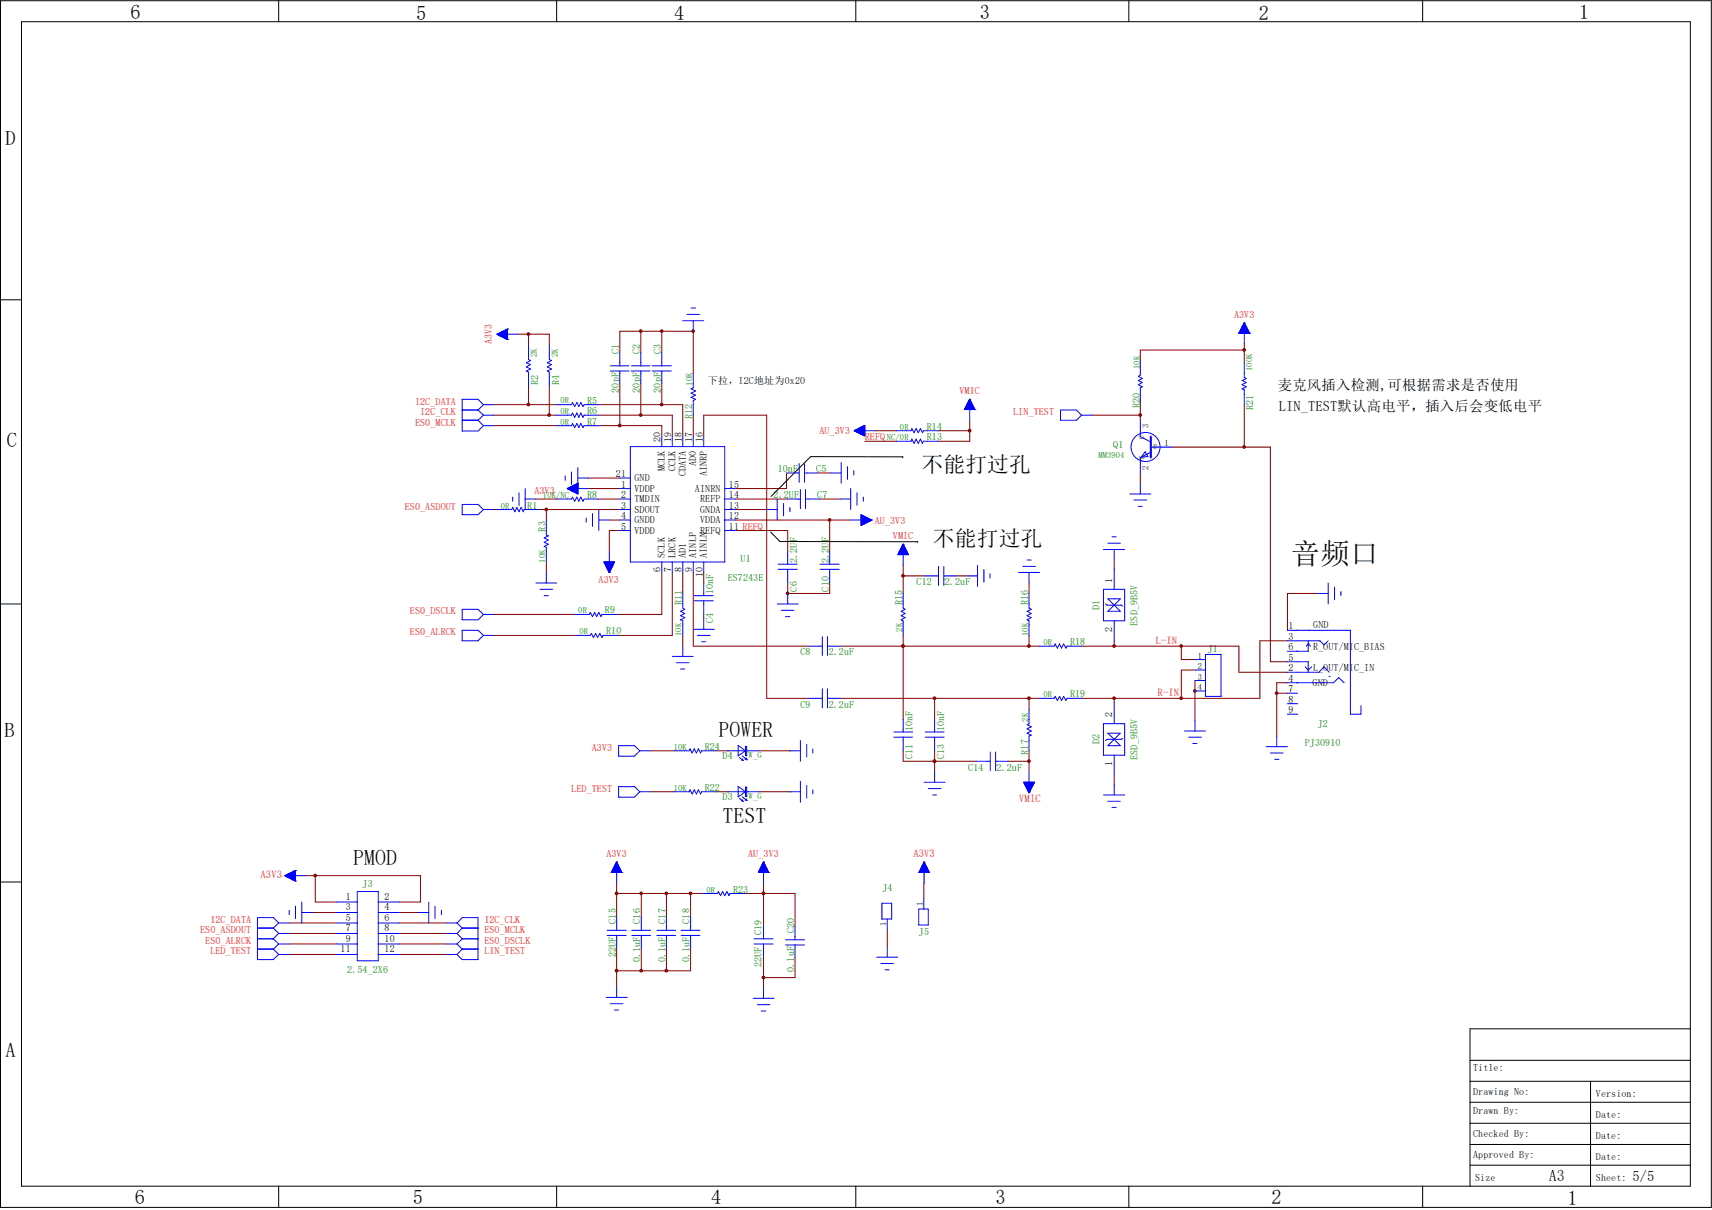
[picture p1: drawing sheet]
<svg xmlns="http://www.w3.org/2000/svg" width="297mm" height="210mm" viewBox="0 0 297 210" stroke-linecap="round" stroke-linejoin="round" font-family="sans-serif">
<g fill="none" stroke="#800000" stroke-width=".17">
<path d="M89.8 58h5.5v1.9M91.7 58v1.9M111.2 57.5v3.6M114.8 57.5v3.6M120.3 57.5h.1M120.3 57.5v7.3M120.3 57.5h-12.8v3.6M215.9 59.6v3.3M85.6 70.2h11M85.6 72.1h11M85.6 73.9h11M91.7 67.1v3.1"/>
<path d="M95.3 67.1v5M103.9 70.2h14.5v5.5M103.9 72.1h12.7v3.6M103.9 73.9h10.9v1.8M107.5 66.6v7.3M111.2 66.6v5.5M114.8 66.6v3.6M120.3 72.1v3.6M122.1 75.7v-3.6h10.9v49.1h7.3M150 76.6h5.5M151.8 74.8h3.7M162.7 74.8h5.5"/>
<path d="M168.2 72.9v3.7h-5.5M189.4 72.1h8.4M197.8 69.8v3.2M203.3 77.6h17.1v37.3h3M215.9 60.7h-18.1v1.9M215.9 70.2v7.4M85.6 88.4h.6M93 86.6h3.6M93.5 88.4h14M94.8 88.4v1.9M94.8 97.5v1.9M102.1 83h5.4"/>
<path d="M102.1 84.8h5.4M103.9 86.6h3.6M105.7 90.3h1.8M107.5 92.1h-1.8v3.6M114.8 99.4v7.2h-7.8M116.6 99.4v10.9h-9.5M118.4 99.4v3.6M120.3 99.4v12.7h20M122.1 99.4v1.8M127.6 88.4h5.4M127.6 86.6h9.1M127.6 90.3h20"/>
<path d="M127.6 92.1h9.1v3.6M136.4 82.1v2.7h-8.8M141.9 82.1h2.2M142.1 86.6h3.7M143.9 90.3v5.4M156.7 98.1v4.9M156.7 99.9h3.7M165.9 99.9h1.9M193.3 97.2v1.4M197.8 82.2v1.7M85.6 106.6h14.1M85.6 110.3h14.3"/>
<path d="M118.4 110.3v1.8M122.1 106.6v.8M136.7 103h.1M136.7 101.2v1.8M143.9 101.2v1.8h-7.2M145.8 112.1h34.5M156.7 112.1h.1M156.7 110.3v14.5M178.5 101.2v1.8M178.5 110.3v1.8M187.6 112.1h27.3v4.6h8.5M193.3 111.4v.7"/>
<path d="M204.9 112.1h.1M204.9 112.1v2.4h2.4M207.3 119.9h.1M207.3 116.3h-2.4v4.9M207.3 118.1v6.9M223.4 111.2h-4.8v10h-31M223.4 118.5h-1.9v9.3M228.6 103h-5.2v6.4M112.8 137.4h4.2M112.8 130.3h4.2M124.2 137.4h2M124.2 130.3h2"/>
<path d="M126.2 137.4h.1M126.2 130.3h.1M131.7 137.4h5.3M131.7 130.3h5.3M137 137.4h.1M137 130.3h.1M145.8 121.2h34.5M156.7 130.3v1.8h12.7M162.1 132.1h.1M162.1 121.2v3.6M162.1 130.3v3.7M174.9 132.1h3.6"/>
<path d="M178.5 121.2v1.9M178.5 130.3v3.7M193.3 121.2v.8M193.3 134.7v1.4M221.5 120.3h1.9M53 152h19.9v4.5h-3.6M54.1 158.4h4.2M54.7 152v4.5h3.6M69.3 158.4h3.3M107 155.1h14.9M107 153.3v5.8M111.3 155.1v4"/>
<path d="M115.6 155.1v4M119.8 155.1v4M129.2 155.1h8.7v5.6M132.5 155.1h.1M132.5 153.3v7.2M160.3 153.3v2.7M50.2 165.7h8.1M50.2 163.8h8.1M50.2 162h8.1M50.2 160.2h8.1M69.3 165.7h8.2M69.3 163.8h8.2"/>
<path d="M69.3 162h8.2M69.3 160.2h8.2M107 164.5v6.8M111.3 164.5v4M115.6 164.5v4M119.8 164.5v4h-12.8M132.5 166v5.4M137.9 166.2v3.5h-5.4M153.9 161.3v3"/>
</g>
<circle cx="91.7" cy="58" r=".23" fill="#800000"/>
<circle cx="91.7" cy="58" r=".23" fill="none" stroke="#800000" stroke-width=".17"/>
<circle cx="91.7" cy="70.2" r=".23" fill="#800000"/>
<circle cx="91.7" cy="70.2" r=".23" fill="none" stroke="#800000" stroke-width=".17"/>
<circle cx="95.3" cy="72" r=".23" fill="#800000"/>
<circle cx="95.3" cy="72" r=".23" fill="none" stroke="#800000" stroke-width=".17"/>
<circle cx="111.1" cy="72" r=".23" fill="#800000"/>
<circle cx="111.1" cy="72" r=".23" fill="none" stroke="#800000" stroke-width=".17"/>
<circle cx="114.8" cy="70.2" r=".23" fill="#800000"/>
<circle cx="114.8" cy="70.2" r=".23" fill="none" stroke="#800000" stroke-width=".17"/>
<circle cx="111.1" cy="57.5" r=".23" fill="#800000"/>
<circle cx="111.1" cy="57.5" r=".23" fill="none" stroke="#800000" stroke-width=".17"/>
<circle cx="114.8" cy="57.5" r=".23" fill="#800000"/>
<circle cx="114.8" cy="57.5" r=".23" fill="none" stroke="#800000" stroke-width=".17"/>
<circle cx="120.2" cy="57.5" r=".23" fill="#800000"/>
<circle cx="120.2" cy="57.5" r=".23" fill="none" stroke="#800000" stroke-width=".17"/>
<circle cx="136.6" cy="103" r=".23" fill="#800000"/>
<circle cx="136.6" cy="103" r=".23" fill="none" stroke="#800000" stroke-width=".17"/>
<circle cx="143.9" cy="90.2" r=".23" fill="#800000"/>
<circle cx="143.9" cy="90.2" r=".23" fill="none" stroke="#800000" stroke-width=".17"/>
<circle cx="156.7" cy="112.1" r=".23" fill="#800000"/>
<circle cx="156.7" cy="112.1" r=".23" fill="none" stroke="#800000" stroke-width=".17"/>
<circle cx="162.1" cy="121.2" r=".23" fill="#800000"/>
<circle cx="162.1" cy="121.2" r=".23" fill="none" stroke="#800000" stroke-width=".17"/>
<circle cx="162.1" cy="132.1" r=".23" fill="#800000"/>
<circle cx="162.1" cy="132.1" r=".23" fill="none" stroke="#800000" stroke-width=".17"/>
<circle cx="132.4" cy="169.7" r=".23" fill="#800000"/>
<circle cx="132.4" cy="169.7" r=".23" fill="none" stroke="#800000" stroke-width=".17"/>
<circle cx="132.4" cy="155" r=".23" fill="#800000"/>
<circle cx="132.4" cy="155" r=".23" fill="none" stroke="#800000" stroke-width=".17"/>
<circle cx="132.4" cy="155" r=".23" fill="#800000"/>
<circle cx="132.4" cy="155" r=".23" fill="none" stroke="#800000" stroke-width=".17"/>
<circle cx="107" cy="155" r=".23" fill="#800000"/>
<circle cx="107" cy="155" r=".23" fill="none" stroke="#800000" stroke-width=".17"/>
<circle cx="197.8" cy="72" r=".23" fill="#800000"/>
<circle cx="197.8" cy="72" r=".23" fill="none" stroke="#800000" stroke-width=".17"/>
<circle cx="215.8" cy="60.7" r=".23" fill="#800000"/>
<circle cx="215.8" cy="60.7" r=".23" fill="none" stroke="#800000" stroke-width=".17"/>
<circle cx="221.5" cy="120.3" r=".23" fill="#800000"/>
<circle cx="221.5" cy="120.3" r=".23" fill="none" stroke="#800000" stroke-width=".17"/>
<circle cx="215.8" cy="77.6" r=".23" fill="#800000"/>
<circle cx="215.8" cy="77.6" r=".23" fill="none" stroke="#800000" stroke-width=".17"/>
<circle cx="107" cy="168.5" r=".23" fill="#800000"/>
<circle cx="107" cy="168.5" r=".23" fill="none" stroke="#800000" stroke-width=".17"/>
<circle cx="111.2" cy="155" r=".23" fill="#800000"/>
<circle cx="111.2" cy="155" r=".23" fill="none" stroke="#800000" stroke-width=".17"/>
<circle cx="193.3" cy="121.2" r=".23" fill="#800000"/>
<circle cx="193.3" cy="121.2" r=".23" fill="none" stroke="#800000" stroke-width=".17"/>
<circle cx="193.3" cy="112.1" r=".23" fill="#800000"/>
<circle cx="193.3" cy="112.1" r=".23" fill="none" stroke="#800000" stroke-width=".17"/>
<circle cx="178.5" cy="121.2" r=".23" fill="#800000"/>
<circle cx="178.5" cy="121.2" r=".23" fill="none" stroke="#800000" stroke-width=".17"/>
<circle cx="178.5" cy="112.1" r=".23" fill="#800000"/>
<circle cx="178.5" cy="112.1" r=".23" fill="none" stroke="#800000" stroke-width=".17"/>
<circle cx="168.2" cy="74.7" r=".23" fill="#800000"/>
<circle cx="168.2" cy="74.7" r=".23" fill="none" stroke="#800000" stroke-width=".17"/>
<circle cx="156.7" cy="99.9" r=".23" fill="#800000"/>
<circle cx="156.7" cy="99.9" r=".23" fill="none" stroke="#800000" stroke-width=".17"/>
<circle cx="156.7" cy="112.1" r=".23" fill="#800000"/>
<circle cx="156.7" cy="112.1" r=".23" fill="none" stroke="#800000" stroke-width=".17"/>
<circle cx="107.5" cy="73.9" r=".23" fill="#800000"/>
<circle cx="107.5" cy="73.9" r=".23" fill="none" stroke="#800000" stroke-width=".17"/>
<circle cx="94.8" cy="88.4" r=".23" fill="#800000"/>
<circle cx="94.8" cy="88.4" r=".23" fill="none" stroke="#800000" stroke-width=".17"/>
<circle cx="178.5" cy="132.1" r=".23" fill="#800000"/>
<circle cx="178.5" cy="132.1" r=".23" fill="none" stroke="#800000" stroke-width=".17"/>
<circle cx="162.1" cy="132.1" r=".23" fill="#800000"/>
<circle cx="162.1" cy="132.1" r=".23" fill="none" stroke="#800000" stroke-width=".17"/>
<circle cx="119.8" cy="155" r=".23" fill="#800000"/>
<circle cx="119.8" cy="155" r=".23" fill="none" stroke="#800000" stroke-width=".17"/>
<circle cx="115.6" cy="155" r=".23" fill="#800000"/>
<circle cx="115.6" cy="155" r=".23" fill="none" stroke="#800000" stroke-width=".17"/>
<circle cx="111.2" cy="168.5" r=".23" fill="#800000"/>
<circle cx="111.2" cy="168.5" r=".23" fill="none" stroke="#800000" stroke-width=".17"/>
<circle cx="115.6" cy="168.5" r=".23" fill="#800000"/>
<circle cx="115.6" cy="168.5" r=".23" fill="none" stroke="#800000" stroke-width=".17"/>
<circle cx="54.7" cy="152" r=".23" fill="#800000"/>
<circle cx="54.7" cy="152" r=".23" fill="none" stroke="#800000" stroke-width=".17"/>
<circle cx="204.9" cy="112.1" r=".23" fill="#800000"/>
<circle cx="204.9" cy="112.1" r=".23" fill="none" stroke="#800000" stroke-width=".17"/>
<circle cx="204.9" cy="121.2" r=".23" fill="#800000"/>
<circle cx="204.9" cy="121.2" r=".23" fill="none" stroke="#800000" stroke-width=".17"/>
<circle cx="207.3" cy="119.9" r=".23" fill="#800000"/>
<circle cx="207.3" cy="119.9" r=".23" fill="none" stroke="#800000" stroke-width=".17"/>
<g fill="none" stroke="#00f" stroke-width=".17">
<path d="M86.2 58h3.6M86.2 58l1.9 .9M86.2 58v.1M86.3 58.1h1.8M86.3 58v.1M86.5 57.9v.3M86.6 58.2h1.5M86.6 57.8v.5M86.7 58.3h1.4M86.7 57.7v.6M86.9 58.3h1.2M86.9 57.7v.7"/>
<path d="M87 57.6v.9M87.2 58.5h.9M87.2 57.5v1M87.2 57.5v1.1M87.3 58.6h.8M87.3 57.5h.8M87.3 57.4v1.2M87.4 57.4v1.2M87.5 58.6h.6M87.5 57.4h.6M87.5 57.4v1.3M87.5 57.3v1.4"/>
<path d="M87.6 58.7h.5M87.6 57.3h.5M87.6 57.3v1.5M87.7 57.2v1.6M87.8 58.8h.3M87.8 57.2h.3M87.8 57.2v1.6M87.9 58.8h.2M87.9 57.2h.2M87.9 57.2v1.7M88 57.1v1.8M88.1 58.9h.1"/>
<path d="M88.1 57.1h.1M88.1 57.1l-1.9 .9M88.1 57.1v1.8M88.1 57.6h-1.1v.8h1.1M88.1 57.9h-1.7v.2h1.7M88.1 57.8h-1.6v.4M88.1 57.7h-1.4v.6M88.1 57.7h-1.3v.6M88.1 57.6h-1v.9M91.7 59.9v2.5l.3 .2-.7 .3 .7 .4-.7 .4 .7 .4-.7 .3 .4 .2v2.5M95.3 59.9v2.5l.4 .2-.7 .3 .7 .4-.7 .4 .7 .4-.7 .3 .3 .2v2.5M118.4 55.7h3.7"/>
<path d="M119.2 54.6h2.1M119.9 53.5h.7M120.3 55.7v1.8M214.9 57.8h.1M214.9 57.8h1.9M215 57.7h1.7M215 57.7h1.7v.1M215 57.7v.1M215.1 57.6h1.6M215.1 57.6h1.5v.2M215.2 57.4h1.3v.4M215.2 57.3h1.3"/>
<path d="M215.2 57.4v.4M215.2 57.8v-.6h1.3v.6M215.3 57.2h1.2M215.3 57.1h1.1v.7M215.3 57.1v.7M215.3 57.1h1.1M215.4 57h.9v.8M215.4 56.9v.9M215.4 56.9h.9M215.4 56.8h.9v1M215.4 56.7v1.1M215.5 56.7h.7"/>
<path d="M215.5 56.7h.7v1.1M215.5 56.6v1.2M215.6 56.6h.6M215.6 56.6h.5v1.2M215.6 56.5v1.3M215.6 56.5h.5M215.7 56.4h.3v1.4M215.8 56.2h.1v1.6M215.8 56.1l.1 1.7M215.8 56v1.8M215.9 56h.1M215.9 56v3.6"/>
<path d="M215.9 56l-1 1.8M215.9 56l.9 1.8M215.9 56.2h-.1v1.6M216 56.3h-.3v1.5M216.6 57.5h-1.5v.3M216.8 57.8h.1M80.2 72.9h2.7M80.2 71.2h2.7M82.9 72.9l1 1M82.9 71.2l1 .9M83.9 70.2h1.7M83.9 72.1h1.7"/>
<path d="M83.9 73.9h1.7M83.9 70.2l-1-.9h-2.7v5.5h2.7l1-.9M83.9 72.1l-1 .8M83.9 70.2l-1 1M96.6 70.2h2.5l.2-.4 .4 .8 .4-.8 .3 .8 .4-.8 .3 .8 .2-.4h2.6M96.6 72.1h2.5l.2-.4 .4 .7 .4-.7 .3 .7 .4-.7 .3 .7 .2-.3h2.6M96.6 73.9h2.5l.2-.4 .4 .7 .4-.7 .3 .7 .4-.7 .3 .7 .2-.3h2.6M105.9 63.5h3.2M105.9 64.4h3.2M107.5 61.1v2.4M107.5 64.4v2.2M109.3 77.5h16.4v20h-16.4z"/>
<path d="M109.5 63.5h3.3M109.5 64.4h3.3M111.2 61.1v2.4M111.2 64.4v2.2M113.2 63.5h3.3M113.2 64.4h3.3M114.8 61.1v2.4M114.8 64.4v2.2M114.8 75.7v1.8M116.6 75.7v1.8M118.4 75.7v1.8M120.3 64.8v2.5l-.4 .2 .7 .4-.7 .3 .7 .4-.7 .4 .7 .3-.3 .2v2.6"/>
<path d="M120.3 75.7v1.8M122.1 75.7v1.8M148.2 74.8h3.6M148.2 74.8l1.8-1v1.8zM148.2 74.7v.1M148.3 74.8h1.7M148.3 74.7v.1M148.3 74.7h1.7M148.4 74.6v.2M148.4 74.9h1.6M148.5 74.5v.4M148.5 75h1.5"/>
<path d="M148.6 74.5v.5M148.6 74.5h1.4M148.7 74.5v.5M148.7 75.1h1.3M148.8 74.4v.7M148.8 75.1h1.2M148.9 74.4v.7M148.9 74.4h1.1M149 74.3v.8M149 74.3v.9h1M149.1 74.3h.9M149.1 74.3v.9"/>
<path d="M149.2 74.2v1.1h.8M149.2 74.2h.8M149.3 74.2v1.1M149.3 74.2v1.2h.7M149.4 74.2h.6M149.4 74.1v1.3M149.5 74.1v1.3h.5M149.5 74v1.4M149.5 74.1h.5M149.7 74v1.5M149.9 73.9v1.7M149.9 73.9v1.7h.1"/>
<path d="M149.9 73.9h.1M150 73.8v1.8M150 74h-.4v1.5h.4M150 74h-.2v1.6h.2M150 74.6h-1.5v.3M150 74.5h-1.2v.6M155.5 74.8h2.5l.2-.4 .4 .7 .3-.7 .4 .7 .4-.7 .3 .7 .2-.3h2.5M155.5 76.6h2.5l.2-.4 .4 .8 .3-.8 .4 .8 .4-.8 .3 .8 .2-.4h2.5M167.3 71.1h.1M167.3 71.1h1.8M167.3 71h1.8M167.4 71h1.7v.1"/>
<path d="M167.4 70.9v.2M167.4 70.9h1.6M167.4 70.8h1.6v.3M167.4 70.8v.3M167.5 70.7h1.5M167.5 71.1v-.4h1.4v.4M167.6 70.6h1.3M167.6 70.5h1.2v.6M167.6 70.5v.6M167.6 70.4h1.2M167.7 70.4h1.1v.7M167.8 70.2h.9v.9"/>
<path d="M167.8 70.1h.9M167.8 70.2v.9M167.8 70.1h.8v1M167.8 70v1.1M167.9 70h.7M167.9 69.9h.6v1.2M167.9 69.8v1.3M167.9 69.8h.6M168 69.8h.5v1.3M168 69.7v1.4M168 69.7h.4M168 69.6h.4v1.5"/>
<path d="M168 69.6v1.5M168.1 69.6h.3M168.1 69.5h.2v1.6M168.1 69.4v1.7M168.1 69.4h.2M168.2 69.3l.1 1.8M168.2 69.3v1.8M168.2 69.3h.1M168.2 69.3v3.6M168.2 69.3l-.9 1.8M168.2 69.3l.9 1.8M168.7 70.3h-1v.8"/>
<path d="M169.1 71.1h.1M184 71.2h2.7l.9 .9-.9 .8h-2.7zM187.6 72.1h1.8M197.8 73v2.8l1.8 .9M197.8 62.6v2.5l-.3 .2 .7 .4-.7 .3 .7 .4-.7 .4 .7 .3-.4 .2v2.5M198.7 78.4l.4 .8-1.1 .1zM199.6 78.5l-1.8 .9v2.8M199.6 77.6h3.7M215.9 62.9v2.6l.3 .2-.7 .3 .7 .4-.7 .4 .7 .3-.7 .4 .4 .1v2.6M80.2 87.5h2.7l1 .9-1 .9h-2.7zM83.9 88.4h1.7M86.2 88.4h2.6l.1-.3 .4 .7 .4-.7 .3 .7 .4-.7 .4 .7 .1-.4h2.6"/>
<path d="M88.9 86.3v.7M90 85.5v2.2M91.1 86.6h1.9M91.1 84.8v3.6M94.8 90.3v2.5l.3 .2-.7 .3 .7 .4-.7 .4 .7 .3-.7 .4 .4 .2v2.5M94.8 99.4v1.8M96.6 86.6h2.5l.2-.3 .4 .7 .4-.7 .3 .7 .4-.7 .3 .7 .2-.4h2.6M98 82.6v.8M98.4 84.8h.1M98.4 84.8h3.7M98.5 84.9h1.7M98.5 84.8h.1"/>
<path d="M98.6 85h1.6M98.6 84.7v.2M98.8 85h1.4M98.8 84.6v.4M98.9 85.1h1.3M98.9 84.5v.5M99.1 85.2h1.1M99.1 84.5v.6M99.1 81.9v2.2M99.2 84.4v.8h1M99.4 84.3v1M99.4 85.3h.8"/>
<path d="M99.5 84.2v1.1M99.7 84.2v1.2M99.7 85.5h.5M99.8 84.1v1.4h.4M99.9 84.1v1.4M99.9 84v1.6M100.1 83.9v1.7M100.1 85.7h.1M100.2 83h1.9M100.2 81.2v4.5l-1.8-.9M100.2 84.5h-1.1v.7M100.2 83.9l-1.8 .9"/>
<path d="M100.2 84h-.2v1.6h.2M100.2 84.2h-.6v1.2h.6M100.2 84.7h-1.6v.2M100.2 84.7h-1.5v.3M100.2 84.6h-1.4v.4M100.2 84.5h-1.2v.6M100.2 84.4h-.9v.8M100.2 84.3h-.8v1M100.2 84.1h-.5v1.4M100.2 83.9v1.8M101.7 89.9v.7M102.8 89.2v2.2"/>
<path d="M103.9 90.3h1.8M103.9 88.4v3.7M104.8 97.5h1.8l-.9 1.9zM104.8 97.5v.2M104.9 97.7h1.7M104.9 97.5v.3h1.6v-.3M104.9 97.8h1.6M104.9 97.5v.5M105 98h1.4M105 97.5v.6M105.1 98.1h1.2M105.1 97.5v.7h1.2v-.7"/>
<path d="M105.2 98.3h1M105.2 98.4h1M105.2 97.5v.9M105.3 97.5v1.1h.8M105.3 97.5l.1 1.2h.6M105.4 97.5v1.3M105.5 98.8h.5M105.5 97.5v1.5M105.5 99h.4M105.5 97.5v1.6M105.6 99.1h.2M105.6 97.5v1.8"/>
<path d="M105.7 99.3h.1M105.7 99.4h.1M105.7 95.7v3.7M105.8 97.5v1.7h-.2M105.8 97.5v1.6h-.3M105.9 97.5v1.4h-.4M106 97.5v1.3h-.6M106 97.5v1.1h-.7M106.1 97.5v1h-.8M106.2 97.5v.8h-1M106.3 97.5v.5h-1.3M106.4 97.5v.4h-1.5"/>
<path d="M106.6 97.5l-1.8 .1M107.5 83h1.8M107.5 84.8h1.8M107.5 86.6h1.8M107.5 88.4h1.8M107.5 90.3h1.8M107.5 92.1h1.8M114.8 97.5v1.9M116.6 97.5v1.9M118.4 97.5v1.9M120.3 97.5v1.9M122.1 97.5v1.9"/>
<path d="M125.7 84.8h1.9M125.7 86.6h1.9M125.7 88.4h1.9M125.7 90.3h1.9M125.7 92.1h1.9M133 88.4h1.8M134.8 86.6v3.7M135 98.8h3.3M135 97.9h3.3M135.9 87.4v2.1M136.4 82.1h2.2M136.7 86.6h2.2"/>
<path d="M136.7 95.7v2.2M136.7 98.8v2.4M137 88.1v.7M138.6 80.4v3.3M138.9 85v3.3M139.6 82.1h2.3M139.6 80.4v3.3M139.7 86.6h2.4M139.7 85v3.3M142.3 98.8h3.3M142.3 97.9h3.3M143.9 95.7v2.2"/>
<path d="M143.9 98.8v2.4M144.1 82.1h1.8M145.8 86.6h1.8M145.9 80.3v3.6M147 81v2.2M147.6 90.3h3.6M147.6 84.8v3.6M148.1 81.7v.7M148.7 85.5v2.2M149.4 91.1h.1M149.4 89.4l.2 .1v1.6h-.2M149.4 89.5h.4v1.5h-.4"/>
<path d="M149.4 90.9h.5M149.4 90.8h.7M149.4 90.8h.8M149.4 90.7h1M149.4 90.6h1.1M149.4 90.6h1.3M149.4 90.5h1.5M149.4 90.4h1.6M149.4 90.3h1.7M149.4 90.2h1.6v.1M149.4 90.1h1.5v.3M149.4 90h1.4v.5"/>
<path d="M149.4 90h1.2v.6M149.4 89.9h1.1v.7M149.4 89.8h1v.9M149.4 89.7h.8v1.1M149.4 89.7h.6v1.1M149.4 89.6h.5v1.3M149.5 89.4v1.7M149.7 89.5v1.5M149.8 86.3v.7M149.9 89.6v1.4M150 89.7v1.2M150.1 89.7v1.1"/>
<path d="M150.3 89.8v.9M150.4 89.9v.8M150.5 89.9v.7M150.7 90v.5M150.9 90.1v.3M151 90.2v.2M151.1 90.2v.1M151.2 90.3h.1M151.2 90.3l-1.8 .9M151.2 90.3l-1.8-1v1.9M155.8 96.2h1.7M155.8 96.3h1.7"/>
<path d="M155.9 96.1h1.6M155.9 96v.3M155.9 96h1.5M156 95.9h1.4v.4M156 95.9v.4M156 95.9h1.4M156 95.8h1.4M156 95.7v.6M156.1 95.7h1.2M156.1 95.6v.7M156.1 95.6h1.1M156.2 95.5h1"/>
<path d="M156.2 95.4v.9M156.2 95.4h.9M156.3 95.4h.8M156.3 95.3h.8M156.3 95.2v1.1M156.3 95.2h.7M156.4 95.1h.6M156.4 95v1.3M156.4 95h.5M156.5 94.9h.4M156.5 94.8v1.5M156.5 94.9h.3"/>
<path d="M156.5 94.8h.3M156.5 94.7v1.6M156.6 94.7h.2M156.6 94.6h.2v1.7M156.6 94.5v1.8M156.6 94.5h.1M156.7 94.5h.1M156.7 94.4v3.7M156.7 94.4l.9 1.9h-1.9zM156.8 94.7v1.6M156.9 94.9v1.4M157 95v1.3"/>
<path d="M157 95.1h-.7v1.2M157 95.2v1.1M157.1 95.3v1M157.2 95.5v.8M157.3 95.6v.7M157.4 95.8v.5M157.5 96.1v.2M160.4 99.9h2.4M162.8 98.3v3.3M163.7 99.9h2.2M163.7 98.3v3.3M167.8 99.9h1.8"/>
<path d="M169.6 98.1v3.7M170.7 98.8v2.2M171.7 99.6v.7M176.7 99.4h3.6M177.4 98.3h2.2M178.2 97.2h.7M178.5 99.4v1.8M191.4 95.4h3.7M192.2 94.3h2.2M192.9 93.2h.7M193.3 95.4v1.8M193.3 98.6v3.7"/>
<path d="M196 85.7h3.6M196.7 86.8h2.2M197.5 87.9h.7M197.8 83.9v1.8M80.2 109.4h2.7l1 .9-1 .9h-2.7zM80.2 105.7h2.7l1 .9-1 1h-2.7zM83.9 106.6h1.7M83.9 110.3h1.7M93 101.2h3.6M93.7 102.3h2.2M94.4 103.4h.7M99.7 106.6h2.5l.2-.3 .4 .7 .4-.7 .3 .7 .4-.7 .4 .7 .1-.4h2.6"/>
<path d="M99.9 110.3h2.5l.2-.4 .4 .8 .3-.8 .4 .8 .4-.8 .3 .8 .2-.4h2.5M116.6 113.9h3.7M117.3 115h2.2M118.1 116.1h.7M118.4 103v2.5l.4 .2-.7 .4 .7 .4-.7 .3 .7 .4-.7 .4 .3 .1v2.6M118.4 112.1v1.8M120.3 109.2h3.6M120.4 104.3h3.3M120.4 103.4h3.3M121 110.3h2.2M121.7 111.4h.7M122.1 101.2v2.2"/>
<path d="M122.1 104.3v2.3M122.1 107.4v1.8M134.8 104.8h3.7M135.6 105.9h2.2M136.3 107h.7M136.7 103v1.8M140.3 112.1h2.4M142.7 110.5v3.2M142.7 119.5v3.4M143.6 112.1h2.2M143.6 110.5v3.2M143.6 119.5v3.4"/>
<path d="M156.7 103v2.5l.3 .2-.7 .4 .7 .4-.7 .3 .7 .4-.7 .4 .4 .1v2.6M178.5 103v2.5l.4 .2-.7 .4 .7 .4-.7 .3 .7 .4-.7 .4 .3 .1v2.6M180.3 112.1h2.6l.1-.3 .4 .7 .4-.7 .3 .7 .4-.7 .4 .7 .2-.4h2.5M191.4 102.3h3.7v5.4h-3.7zM191.8 104.8l.2 .2h2.6l.1 .2M192.2 103.9h2.2l-2.2 2.2h2.2zM193.3 107.7v3.7M207.3 114.5h1.8M207.3 116.3h1.8M207.3 118.1h1.8M207.3 119.9h1.8M209.1 113.6h2.7v7.3h-2.7z"/>
<path d="M223.4 109.4h10.9v14.6h1.8v-1.5M223.4 111.2h5.6l.7 .7 .7-.7M223.4 114.9h3.5v1.8M223.4 116.7h5.4l.9-1 .9 1M223.4 118.5h8l.8-.9 1 .9M226.4 115.7l.5 .6 .6-.6M226.9 111.8h.1M226.9 111.2v1.8h-3.5M226.9 111.8l-.3 .3M226.9 111.8l.4 .3M228.6 103h1.8M230.4 101.2v3.6"/>
<path d="M230.6 117.4h.1M231.5 101.9v2.2M232.6 102.7v.7M107.3 129.4h2.8l.9 .9-.9 .9h-2.8zM107.3 136.5h2.8l.9 .9-.9 .9h-2.8zM111 137.4h1.8M111 130.3h1.8M117 137.4h2.5l.2-.3 .4 .7 .3-.7 .4 .7 .4-.7 .3 .7 .2-.4h2.5M117 130.3h2.5l.2-.3 .4 .7 .3-.7 .4 .7 .4-.7 .3 .7 .2-.4h2.5M126.2 137.4h5.5M126.2 130.3h5.5M128.1 136.5l1.2 .9-1.2 .9z"/>
<path d="M128.1 129.4l1.2 .9-1.2 .9zM128.3 138.6l.6 .5M128.3 131.4l.6 .6M128.8 138.3l.8 .6M128.8 138.8l.1 .3-.3-.2M128.8 131.2l.8 .7M128.8 131.7l.1 .3-.3-.1M129.2 138.9h.4M129.2 131.7l.4 .2M129.3 136.6h.2v1.7h-.2zM129.3 129.5h.2v1.6h-.2zM129.5 138.6l.1 .3"/>
<path d="M129.5 131.5l.1 .4M137 137.4h1.9M137 130.3h1.9M138.9 128.5v3.6M138.9 135.6v3.6M140 129.2v2.2M140 136.3v2.2M140.3 121.2h2.4M141 130v.7M141 137.1v.7M143.6 121.2h2.2M155.1 127.9h3.2"/>
<path d="M155.1 127h3.2M156.7 124.8v2.2M156.7 127.9v2.4M160.3 135.8h3.7M160.5 127.9h3.3M160.5 127h3.3M161 136.9h2.2M161.8 138h.7M162.1 124.8v2.2M162.1 127.9v2.4M162.1 134v1.8M169.4 132.1h2.4"/>
<path d="M171.8 130.5v3.3M172.7 132.1h2.2M172.7 130.5v3.3M177.6 135.8h1.9l-1 1.8zM177.7 135.9h1.7M177.7 135.8v.1M177.7 135.8v.2h1.6v-.2M177.8 136.1h1.5M177.8 135.8v.4M177.8 135.8v.5h1.4v-.5M177.8 136.2h1.4M177.9 136.4h1.3"/>
<path d="M177.9 135.8v.7M178 136.5h1.1M178 135.8v.8M178.1 136.7h.9M178.1 135.8v1M178.1 136.8h.8M178.2 135.8v1.1h.7M178.2 135.8v1.3M178.3 137.1h.5M178.3 135.8v1.4M178.4 137.2h.3M178.4 135.8v1.6"/>
<path d="M178.4 137.4h.2M178.4 135.8v1.7M178.5 137.5h.1M178.5 137.6h.1M178.5 123.1v2.5l-.3 .2 .7 .4-.7 .3 .7 .4-.7 .4 .7 .3-.4 .2v2.5M178.5 134v3.6M178.6 135.8v1.7h-.2M178.7 135.8v1.5h-.3M178.7 135.8v1.4h-.4M178.8 135.8v1.2h-.6M178.9 135.8v1.1h-.7M178.9 135.8v.9h-.8"/>
<path d="M179 135.8v.8h-1M179.1 135.8v.6h-1.2M179.2 135.8v.3h-1.4M179.4 135.8h-1.7M180.3 121.2h2.6l.1-.3 .4 .7 .4-.7 .3 .7 .4-.7 .4 .7 .2-.4h2.5M191.4 125.6h3.7v5.5h-3.7zM191.4 138h3.7M192.2 127.3l2.2 2.1h-2.2l2.2-2.1zM192.2 139.1h2.2M193.3 122v3.6M193.3 131.1v3.6M193.3 136.1v1.9"/>
<path d="M194.7 128.1l-.1 .2h-2.6l-.2 .2M205.5 126.9h3.6M206.2 127.9h2.2M206.9 129h.7M207.3 125v1.9M219.7 129.6h3.7M220.4 130.7h2.2M221.1 131.8h.8M221.5 127.8v1.8M223.4 124h1.7M223.4 120.3h1.7M223.4 122.1h1.7"/>
<path d="M49.4 152h3.6M49.4 152l1.9 .9M49.4 151.9l1.9 .1M49.5 151.9h1.8M49.5 151.9v.2M49.6 152.1h1.7M49.7 152.2h1.6M49.7 151.8v.3M49.7 151.8v.4M49.8 151.8h1.5M49.8 151.8v.4M49.9 151.7v.5h1.4"/>
<path d="M50 151.7h1.3M50 151.7v.6M50 152.3h1.3M50.1 151.7h1.2M50.1 151.6v.8M50.2 152.4h1.1M50.2 158v.8M50.2 151.6v.8M50.3 151.5v.9h1M50.4 151.5h.9M50.5 151.4v1.1h.8M50.5 151.4h.8"/>
<path d="M50.5 151.4v1.2M50.6 151.4v1.2h.7M50.7 151.4h.6M50.7 151.3v1.4M50.8 151.3v1.4h.5M50.8 151.3h.5M50.8 151.3v1.4M50.9 151.2v1.6h.4M51 151.2h.3M51 151.2v1.6M51.1 151.1v1.7h.2M51.1 151.1h.2"/>
<path d="M51.1 151.1v1.8M51.2 151.1v1.8M51.3 152.9h.1M51.3 151.1h.1M51.3 151.1v1.8M51.3 157.3v2.1M51.3 151.1l-1.9 .9M51.3 151.9h-1.7v.2M51.3 151.6h-1.1v.8M52.4 158.4h1.7M52.4 156.5v3.7M58.3 156.5h3.7"/>
<path d="M58.3 158.4h3.7M62 154.7h3.6v12.1h-3.6zM65.6 156.5h3.7M65.6 158.4h3.7M72.6 158.4h1.8M74.4 156.5v3.7M75.5 157.3v2.1M76.6 158v.8M106 151.4h.1M106 151.4h1.9M106.1 151.4h1.7M106.1 151.3v.1"/>
<path d="M106.1 151.3h1.7v.1M106.2 151.2h1.6M106.2 151.4v-.3h1.5v.3M106.2 151.1h1.5M106.3 151v.4M106.3 151h1.4v.4M106.3 150.9h1.3M106.3 150.8v.6M106.3 150.9h1.3v.5M106.4 150.8h1.2M106.4 150.7h1.1v.7M106.4 150.7v.7"/>
<path d="M106.5 150.5v.9M106.5 150.6h1M106.5 150.6h.9v.8M106.6 150.4v1M106.6 150.5h.8M106.6 150.4h.8v1M106.6 150.4h.7M106.6 150.3h.7v1.1M106.6 150.2v1.2M106.7 150.2h.6M106.7 150.1h.5v1.3M106.8 150h.3v1.4"/>
<path d="M106.8 149.9h.3v1.5M106.8 149.8v1.6M106.9 149.8h.2M106.9 149.7l.1 1.7M106.9 149.6v1.8M107 149.6h.1M107 149.6v3.7M107 159.1v2.4M107 149.6l-1 1.8M107 149.6l.9 1.8M107.1 149.9h-.3v1.5M107.2 150h-.5v1.4"/>
<path d="M107.9 151.4h.1M111.3 159.1v2.4M115.6 159.1v2.4M119.8 159.1v2.4M121.9 155.1h2.6l.1-.4 .4 .7 .3-.7 .4 .7 .4-.7 .3 .7 .2-.3h2.6M131.6 151.4h.1M131.6 151.4h1.7M131.6 151.3h1.7v.1M131.6 151.3v.1M131.7 151.2h1.6M131.7 151.4v-.3h1.5v.3M131.7 151.1h1.5"/>
<path d="M131.7 151h1.4v.4M131.7 151v.4M131.8 150.9h1.3M131.8 150.9h1.3v.5M131.8 150.8v.6M131.9 150.8h1.2M131.9 150.7h1.1v.7M131.9 150.7v.7M132 150.6h1M132 150.6h.9v.8M132 150.5h.9M132 150.5v.9"/>
<path d="M132.1 150.4h.7v1M132.1 150.3h.7v1.1M132.1 150.2v1.2M132.2 150.2h.6M132.2 150.1h.5v1.3M132.2 150v1.4M132.2 150h.5M132.2 150h.4v1.4M132.2 149.9v1.5M132.3 149.9h.3M132.3 149.9h.3v1.5M132.3 149.8v1.6"/>
<path d="M132.4 149.8h.1M132.4 149.7l.1 1.7M132.4 149.6v1.8M132.5 149.6h.1M132.5 149.6v3.7M132.5 149.6l-.9 1.8M132.5 149.6l.8 1.8M132.8 150.4h-.7v1M133.3 151.4h.1M153 156.8h1.7v2.7h-1.7zM153.9 159.5v1.8M159.4 157.8h1.6v2.7h-1.6z"/>
<path d="M159.4 151.4h1.8M159.5 151.3h1.7M159.5 151.2h1.6v.2M159.5 151.2v.2M159.6 151.1h1.5M159.6 151.1h1.4v.3M159.6 151v.4M159.6 151h1.4M159.7 150.9h1.3v.5M159.7 150.8h1.2v.6M159.7 150.7v.7M159.8 150.7h1.1"/>
<path d="M159.8 151.4v-.8h1v.8M159.9 150.6h.9M159.9 150.5h.9v.9M159.9 150.4v1M159.9 150.4h.8M159.9 150.4h.8v1M159.9 150.3v1.1M160 150.3h.7M160 150.2h.6v1.2M160 150.1v1.3M160.1 150.1h.5M160.1 150h.4v1.4"/>
<path d="M160.1 150v1.4M160.1 150h.4M160.2 149.9h.2v1.5M160.3 156v1.8M160.3 149.8h.1v1.6M160.3 149.6h.1M160.3 149.6v3.7M160.3 149.6l-.9 1.8M160.3 149.6l.9 1.8M160.4 149.7l-.1 1.7M160.4 149.9h-.2v1.5M161 150.9h-1.3v.5"/>
<path d="M192.9 140.1h.7M44.7 162.9h2.7M44.7 164.7h2.7M44.7 161.1h2.7M47.4 164.7l.9 1M47.4 162.9l.9 .9M47.4 161.1l.9 .9M48.3 163.8h1.9M48.3 160.2h1.9M48.3 162h1.9M48.3 165.7h1.9M48.3 160.2l-.9-.9h-2.7v7.2h2.7l.9-.8"/>
<path d="M48.3 163.8l-.9 .9M48.3 162l-.9 .9M48.3 160.2l-.9 .9M58.3 163.8h3.7M58.3 160.2h3.7M58.3 162h3.7M58.3 165.7h3.7M65.6 163.8h3.7M65.6 160.2h3.7M65.6 162h3.7M65.6 165.7h3.7M77.5 163.8h1.8"/>
<path d="M77.5 160.2h1.8M77.5 162h1.8M77.5 165.7h1.8M79.3 160.2l.9-.9h2.7v7.2h-2.7l-.9-.8M79.3 163.8l.9 .9M79.3 162l.9 .9M79.3 160.2l.9 .9M80.2 162.9h2.7M80.2 164.7h2.7M80.2 164.7l-.9 1M80.2 162.9l-.9 .9M80.2 161.1h2.7"/>
<path d="M80.2 161.1l-.9 .9M105.2 173.1h3.6M105.3 161.5h3.3M105.3 162.3h3.3M105.9 174.2h2.2M106.6 175.3h.7M107 162.3v2.2M107 171.3v1.8M109.6 161.5h3.3M109.6 162.3h3.3M111.3 162.3v2.2M114 161.5h3.2"/>
<path d="M114 162.3h3.2M115.6 162.3v2.2M118.2 161.5h3.2M118.2 162.3h3.2M119.8 162.3v2.2M130.6 173.3h3.7M130.8 162.9h3.3M130.8 163.8h3.3M131.4 174.4h2.2M132.1 175.5h.7M132.5 160.5v2.4M132.5 163.8v2.2"/>
<path d="M132.5 171.4v1.9M136.3 163.1h3.3M136.3 164h3.3M137.9 160.7v2.4M137.9 164v2.2M152.1 166.1h3.6M152.8 167.2h2.2M153.5 168.3h.8M153.9 164.3v1.8"/>
<circle cx="198.7" cy="77.6" r="2.52"/>
</g>
<path d="M199.6 75.8v3.6" fill="none" stroke="#00f" stroke-width=".34"/>
<g fill="none" stroke="#000" stroke-width=".17">
<path d="M.1 .1h296.8v209.5h-296.8zM3.7 3.8h289.5v202.1h-289.5zM48.3 .1v3.7M96.6 .1v3.7M148.5 .1v3.7M195.8 .1v3.7M246.8 .1v3.7M.1 52h3.6M156.6 79.5v-.2l-16-.1-6.8 6.9M133.7 92.3l1.6 1.7h23.9v.1M.1 104.8h3.6M.1 153.1h3.6"/>
<path d="M293.2 178.6h-38.2v27.3M255 184h38.2M255 187.7h38.2M255 191.3h38.2M255 194.9h38.2M255 198.6h38.2M275.9 187.7v18.2M48.3 205.9v3.7M96.6 205.9v3.7M148.5 205.9v3.7M195.8 205.9v3.7M246.8 205.9v3.7"/>
<path d="M255 202.2h38.2"/>
</g>
<text font-size="5" x="224" y="97.8">音频口</text>
<g font-size="3.8">
<text x="159.9" y="82">不能打过孔</text>
<text x="161.8" y="94.8">不能打过孔</text>
<text x="124.6" y="127.9">POWER</text>
<text x="125.3" y="142.9">TEST</text>
<text x="61.3" y="150.2">PMOD</text>
</g>
<g font-size="3.5">
<text x="22.6" y="3.2">6</text>
<text x="72.2" y="3.4">5</text>
<text x="117" y="3.4">4</text>
<text x="170" y="3.2">3</text>
<text x="218.4" y="3.4">2</text>
<text x="273.9" y="3.2">1</text>
<text x="1" y="25.2">D</text>
<text x="1.2" y="77.5">C</text>
<text x=".8" y="127.9">B</text>
<text x="1" y="183.5">A</text>
<text x="23.4" y="209">6</text>
<text x="71.6" y="209">5</text>
<text x="123.4" y="209">4</text>
<text x="172.7" y="209">3</text>
<text x="220.6" y="209">2</text>
<text x="271.9" y="209.2">1</text>
</g>
<text font-size="2.8" x="268.7" y="205">A3</text>
<g font-size="2.5">
<text x="221.7" y="67.6">麦克风插入检测,可根据需求是否使用</text>
<text x="221.9" y="71.3">LIN_TEST默认高电平，插入后会变低电平</text>
<text x="283.2" y="205">5/5</text>
</g>
<g font-size="1.8" fill="#f00">
<text x="200.5" y="111.8">L-IN</text>
<text x="200.8" y="120.9">R-IN</text>
<text x="176.8" y="139.2">VMIC</text>
<text x="158.5" y="148.7">A3V3</text>
<text x="45.2" y="152.4">A3V3</text>
</g>
<g font-size="1.7" fill="#f00">
<text x="85.3" y="59.8" transform="rotate(-90 85.3 59.8)">A3V3</text>
<text x="214.1" y="55.1">A3V3</text>
<text x="72" y="70.2">I2C_DATA</text>
<text x="166.5" y="68.4">VMIC</text>
<text x="72" y="73.9">ES0_MCLK</text>
<text x="72.9" y="72.1">I2C_CLK</text>
<text x="142.2" y="75.4">AU_3V3</text>
<text x="150" y="76.4">REFQ</text>
<text x="175.8" y="72.1">LIN_TEST</text>
<text x="70.2" y="88.4">ES0_ASDOUT</text>
<text x="92.7" y="85.7">A3V3</text>
<text x="151.8" y="91">AU_3V3</text>
<text x="154.9" y="93.5">VMIC</text>
<text x="103.8" y="101.2">A3V3</text>
<text x="71.1" y="106.6">ES0_DSCLK</text>
<text x="71.1" y="110.3">ES0_ALRCK</text>
<text x="102.7" y="130.3">A3V3</text>
<text x="99.1" y="137.4">LED_TEST</text>
<text x="105.2" y="148.7">A3V3</text>
<text x="129.8" y="148.7">AU_3V3</text>
<text x="36.5" y="160.2">I2C_DATA</text>
<text x="84" y="160.2">I2C_CLK</text>
<text x="34.7" y="162">ES0_ASDOUT</text>
<text x="35.6" y="163.8">ES0_ALRCK</text>
<text x="36.5" y="165.7">LED_TEST</text>
<text x="84" y="165.7">LIN_TEST</text>
<text x="84" y="163.8">ES0_DSCLK</text>
<text x="84" y="162">ES0_MCLK</text>
</g>
<g font-size="1.7" fill="#008000">
<text x="107.4" y="61.4" transform="rotate(-90 107.4 61.4)">C1</text>
<text x="111" y="61.4" transform="rotate(-90 111 61.4)">C2</text>
<text x="114.6" y="61.4" transform="rotate(-90 114.6 61.4)">C3</text>
<text x="93.3" y="66.9" transform="rotate(-90 93.3 66.9)">R2</text>
<text x="97" y="66.9" transform="rotate(-90 97 66.9)">R4</text>
<text x="101.9" y="70.1">R5</text>
<text x="101.9" y="71.8">R6</text>
<text x="107.4" y="68.2" transform="rotate(-90 107.4 68.2)">20pF</text>
<text x="111" y="68.2" transform="rotate(-90 111 68.2)">20pF</text>
<text x="114.6" y="68.2" transform="rotate(-90 114.6 68.2)">20pF</text>
<text x="197.7" y="70.8" transform="rotate(-90 197.7 70.8)">R20</text>
<text x="217.4" y="71.2" transform="rotate(-90 217.4 71.2)">R21</text>
<text x="101.9" y="73.7">R7</text>
<text x="120.1" y="72.7" transform="rotate(-90 120.1 72.7)">R12</text>
<text x="160.8" y="74.5">R14</text>
<text x="160.8" y="76.4">R13</text>
<text x="193.1" y="77.8">Q1</text>
<text x="134.9" y="81.9">10nF</text>
<text x="141.6" y="81.9">C5</text>
<text x="91.5" y="88.3">R1</text>
<text x="101.9" y="86.4">R8</text>
<text x="134.2" y="86.4">2.2UF</text>
<text x="141.8" y="86.4">C7</text>
<text x="94.6" y="92.2" transform="rotate(-90 94.6 92.2)">R3</text>
<text x="126.2" y="100.8">ES7243E</text>
<text x="128.5" y="97.5">U1</text>
<text x="138.3" y="97.7" transform="rotate(-90 138.3 97.7)">2.2UF</text>
<text x="143.8" y="97.7" transform="rotate(-90 143.8 97.7)">2.2UF</text>
<text x="159" y="101.6">C12</text>
<text x="163.9" y="101.6">2.2uF</text>
<text x="104.9" y="106.5">R9</text>
<text x="118.3" y="105" transform="rotate(-90 118.3 105)">R11</text>
<text x="123.7" y="103.2" transform="rotate(-90 123.7 103.2)">10nF</text>
<text x="138.3" y="102.7" transform="rotate(-90 138.3 102.7)">C6</text>
<text x="143.8" y="102.7" transform="rotate(-90 143.8 102.7)">C10</text>
<text x="156.5" y="105" transform="rotate(-90 156.5 105)">R15</text>
<text x="178.4" y="105" transform="rotate(-90 178.4 105)">R16</text>
<text x="190.8" y="105.9" transform="rotate(-90 190.8 105.9)">D1</text>
<text x="105.2" y="110.1">R10</text>
<text x="123.7" y="108.1" transform="rotate(-90 123.7 108.1)">C4</text>
<text x="138.9" y="113.7">C8</text>
<text x="143.8" y="113.7">2.2uF</text>
<text x="185.6" y="111.9">R18</text>
<text x="197.3" y="108.6" transform="rotate(-90 197.3 108.6)">ESD_9B5V</text>
<text x="209.5" y="113.2">J1</text>
<text x="138.9" y="122.9">C9</text>
<text x="143.8" y="122.9">2.2uF</text>
<text x="185.6" y="121">R19</text>
<text x="122.3" y="130.1">R24</text>
<text x="125.3" y="131.8">D4</text>
<text x="158.3" y="131.8" transform="rotate(-90 158.3 131.8)">C11</text>
<text x="158.3" y="126.9" transform="rotate(-90 158.3 126.9)">10nF</text>
<text x="163.8" y="131.8" transform="rotate(-90 163.8 131.8)">C13</text>
<text x="163.8" y="126.9" transform="rotate(-90 163.8 126.9)">10nF</text>
<text x="178.4" y="131" transform="rotate(-90 178.4 131)">R17</text>
<text x="190.8" y="129.2" transform="rotate(-90 190.8 129.2)">D2</text>
<text x="197.3" y="131.9" transform="rotate(-90 197.3 131.9)">ESD_9B5V</text>
<text x="226.4" y="129.4">PJ30910</text>
<text x="228.6" y="126.2">J2</text>
<text x="122.3" y="137.2">R22</text>
<text x="168" y="133.8">C14</text>
<text x="172.9" y="133.8">2.2uF</text>
<text x="125.3" y="138.9">D3</text>
<text x="62.9" y="154">J3</text>
<text x="127.2" y="154.9">R23</text>
<text x="153.1" y="154.7">J4</text>
<text x="106.8" y="160.3" transform="rotate(-90 106.8 160.3)">C15</text>
<text x="111.1" y="160.3" transform="rotate(-90 111.1 160.3)">C16</text>
<text x="115.4" y="160.3" transform="rotate(-90 115.4 160.3)">C17</text>
<text x="119.6" y="160.3" transform="rotate(-90 119.6 160.3)">C18</text>
<text x="137.8" y="161.9" transform="rotate(-90 137.8 161.9)">C20</text>
<text x="106.8" y="166.1" transform="rotate(-90 106.8 166.1)">22UF</text>
<text x="111.1" y="167" transform="rotate(-90 111.1 167)">0.1uF</text>
<text x="115.4" y="167" transform="rotate(-90 115.4 167)">0.1uF</text>
<text x="119.6" y="167" transform="rotate(-90 119.6 167)">0.1uF</text>
<text x="132.1" y="167.9" transform="rotate(-90 132.1 167.9)">22UF</text>
<text x="132.1" y="162.3" transform="rotate(-90 132.1 162.3)">C19</text>
<text x="159.4" y="162.3">J5</text>
<text x="60.2" y="169">2.54_2X6</text>
<text x="137.8" y="168.7" transform="rotate(-90 137.8 168.7)">0.1uF</text>
</g>
<g font-size="1.7">
<text x="122.8" y="66.7">下拉，I2C地址为0x20</text>
<text x="114.6" y="76.8" transform="rotate(-90 114.6 76.8)">20</text>
<text x="116.5" y="76.8" transform="rotate(-90 116.5 76.8)">19</text>
<text x="118.3" y="76.8" transform="rotate(-90 118.3 76.8)">18</text>
<text x="120.1" y="76.8" transform="rotate(-90 120.1 76.8)">17</text>
<text x="121.9" y="76.8" transform="rotate(-90 121.9 76.8)">16</text>
<text x="106.8" y="82.8">21</text>
<text x="110.1" y="83.5">GND</text>
<text x="115.3" y="81.8" transform="rotate(-90 115.3 81.8)">MCLK</text>
<text x="117.2" y="81.8" transform="rotate(-90 117.2 81.8)">CCLK</text>
<text x="119" y="82.7" transform="rotate(-90 119 82.7)">CDATA</text>
<text x="120.8" y="80.9" transform="rotate(-90 120.8 80.9)">AD0</text>
<text x="122.6" y="82.7" transform="rotate(-90 122.6 82.7)">AINRP</text>
<text x="107.7" y="84.6">1</text>
<text x="107.7" y="86.4">2</text>
<text x="107.7" y="88.3">3</text>
<text x="110.1" y="85.3">VDDP</text>
<text x="110.1" y="87.2">TMDIN</text>
<text x="110.1" y="89">SDOUT</text>
<text x="120.6" y="85.3">AINRN</text>
<text x="121.5" y="89">GNDA</text>
<text x="121.5" y="87.2">REFP</text>
<text x="126.4" y="88.3">13</text>
<text x="126.4" y="86.4">14</text>
<text x="126.4" y="84.6">15</text>
<text x="107.7" y="90.1">4</text>
<text x="107.7" y="91.9">5</text>
<text x="110.1" y="90.8">GNDD</text>
<text x="110.1" y="92.6">VDDD</text>
<text x="121.5" y="92.6">REFQ</text>
<text x="121.5" y="90.8">VDDA</text>
<text x="126.4" y="91.9">11 REFQ</text>
<text x="126.4" y="90.1">12</text>
<text x="114.6" y="99.2" transform="rotate(-90 114.6 99.2)">6</text>
<text x="115.3" y="96.8" transform="rotate(-90 115.3 96.8)">SCLK</text>
<text x="116.5" y="99.2" transform="rotate(-90 116.5 99.2)">7</text>
<text x="117.2" y="96.8" transform="rotate(-90 117.2 96.8)">LRCK</text>
<text x="118.3" y="99.2" transform="rotate(-90 118.3 99.2)">8</text>
<text x="119" y="96.8" transform="rotate(-90 119 96.8)">AD1</text>
<text x="120.1" y="99.2" transform="rotate(-90 120.1 99.2)">9</text>
<text x="120.8" y="96.8" transform="rotate(-90 120.8 96.8)">AINLP</text>
<text x="121.9" y="100.1" transform="rotate(-90 121.9 100.1)">10</text>
<text x="122.6" y="96.8" transform="rotate(-90 122.6 96.8)">AINLN</text>
<text x="192.9" y="101.2" transform="rotate(-90 192.9 101.2)">1</text>
<text x="192.9" y="109.7" transform="rotate(-90 192.9 109.7)">2</text>
<text x="223.5" y="109.2">1</text>
<text x="223.5" y="111">3</text>
<text x="223.5" y="112.8">6</text>
<text x="227.8" y="112.8">R_OUT/MIC_BIAS</text>
<text x="227.8" y="108.9">GND</text>
<text x="223.5" y="114.7">5</text>
<text x="223.5" y="116.5">2</text>
<text x="223.5" y="118.3">4</text>
<text x="227.7" y="119">GND</text>
<text x="227.8" y="116.4">L_OUT/MIC_IN</text>
<text x="192.9" y="124.5" transform="rotate(-90 192.9 124.5)">2</text>
<text x="223.5" y="120.1">7</text>
<text x="223.5" y="122">8</text>
<text x="223.5" y="123.7">9</text>
<text x="192.9" y="133" transform="rotate(-90 192.9 133)">1</text>
<text x="60" y="156.2">1</text>
<text x="60" y="158">3</text>
<text x="60" y="159.8">5</text>
<text x="60" y="161.6">7</text>
<text x="66.7" y="156.2">2</text>
<text x="66.7" y="158">4</text>
<text x="66.7" y="159.8">6</text>
<text x="66.7" y="161.6">8</text>
<text x="59.1" y="165.3">11</text>
<text x="60" y="163.4">9</text>
<text x="66.7" y="163.4">10</text>
<text x="66.7" y="165.3">12</text>
<text x="255.6" y="185.8">Title:</text>
<text x="255.6" y="190">Drawing No:</text>
<text x="276.9" y="190.4">Version:</text>
<text x="255.6" y="197.3">Checked By:</text>
<text x="255.6" y="193.3">Drawn By:</text>
<text x="276.9" y="197.7">Date:</text>
<text x="276.9" y="194.1">Date:</text>
<text x="255.6" y="201">Approved By:</text>
<text x="276.9" y="201.3">Date:</text>
<text x="255.9" y="205">Size</text>
<text x="276.9" y="205">Sheet:</text>
</g>
<g font-size="1.5" fill="#008000">
<text x="93.1" y="62" transform="rotate(-90 93.1 62)">2K</text>
<text x="96.8" y="62" transform="rotate(-90 96.8 62)">2K</text>
<text x="197.7" y="64.1" transform="rotate(-90 197.7 64.1)">10K</text>
<text x="217.2" y="64.4" transform="rotate(-90 217.2 64.4)">100K</text>
<text x="97.2" y="70">0R</text>
<text x="97.2" y="71.8">0R</text>
<text x="120.1" y="67" transform="rotate(-90 120.1 67)">10K</text>
<text x="97.2" y="73.7">0R</text>
<text x="153.8" y="76.4">NC/0R</text>
<text x="156.1" y="74.5">0R</text>
<text x="190.5" y="79.4">MM3904</text>
<text x="86.9" y="88.3">0R</text>
<text x="94.2" y="86.4">10K/NC</text>
<text x="94.6" y="97.7" transform="rotate(-90 94.6 97.7)">10K</text>
<text x="100.3" y="106.5">0R</text>
<text x="100.5" y="110.1">0R</text>
<text x="118.2" y="110.4" transform="rotate(-90 118.2 110.4)">10K</text>
<text x="156.5" y="109.6" transform="rotate(-90 156.5 109.6)">2K</text>
<text x="178.4" y="110.4" transform="rotate(-90 178.4 110.4)">10K</text>
<text x="181" y="111.9">0R</text>
<text x="178.4" y="125.2" transform="rotate(-90 178.4 125.2)">2K</text>
<text x="181" y="121">0R</text>
<text x="116.9" y="130.1">10K</text>
<text x="129.9" y="131.6">W_G</text>
<text x="116.9" y="137.2">10K</text>
<text x="129.9" y="138.7">W_G</text>
<text x="122.6" y="154.9">0R</text>
</g>
<g font-size="1.5">
<text x="199.3" y="74.3" transform="rotate(-90 199.3 74.3)">3</text>
<text x="202" y="77.4">1</text>
<text x="199.3" y="81.6" transform="rotate(-90 199.3 81.6)">2</text>
<text x="207.8" y="114.3">1</text>
<text x="207.8" y="116.1">2</text>
<text x="207.8" y="117.9">3</text>
<text x="207.8" y="119.8">4</text>
<text x="153.7" y="160.8" transform="rotate(-90 153.7 160.8)">1</text>
<text x="160.1" y="157.2" transform="rotate(-90 160.1 157.2)">1</text>
</g>
<g font-size="1.2">
<text x="198.5" y="76.2" transform="rotate(-90 198.5 76.2)">C</text>
<text x="200.1" y="77.9">B</text>
<text x="198.5" y="79.6" transform="rotate(-90 198.5 79.6)">E</text>
</g>
</svg>
